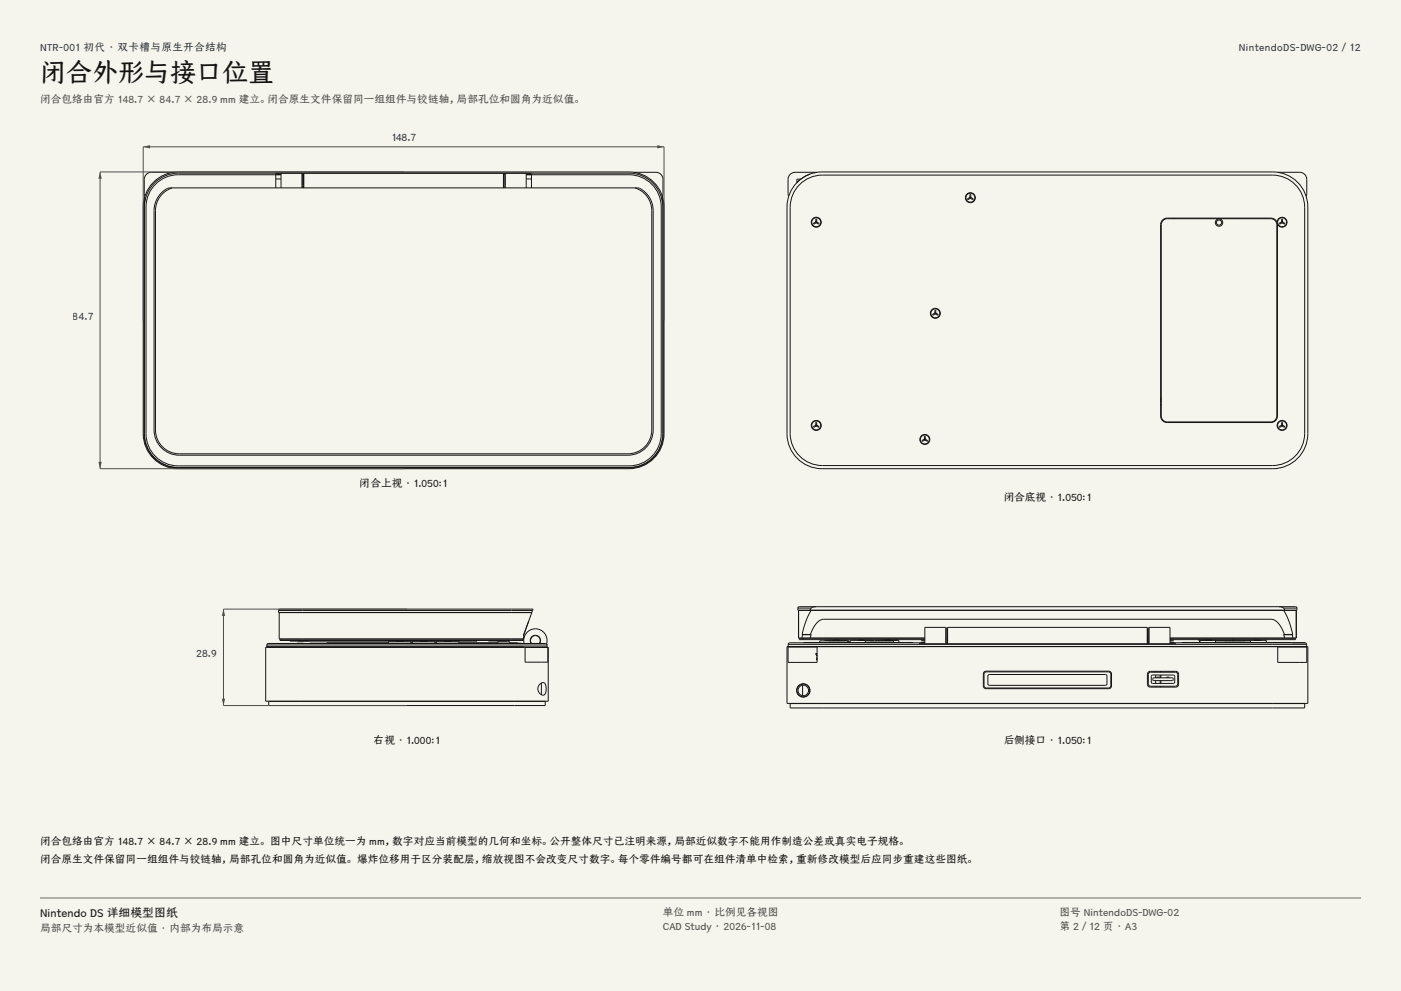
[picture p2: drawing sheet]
<svg xmlns="http://www.w3.org/2000/svg" width="420mm" height="297mm" viewBox="0 0 420 297" stroke-linecap="round" stroke-linejoin="round" font-family="sans-serif">
<g fill="#f5f4ed">
<path d="M0 0h420v297h-420z"/>
<path d="M12 12h396v275h-396z"/>
</g>
<g fill="none" stroke="#141413" stroke-width=".3">
<path d="M43.7 59.2l-.4 1.1-.1 1.6v68.2a10.1 10.1 0 0 0 10.1 10.1h135.4a10.1 10.1 0 0 0 10.1-10.1v-68.2l-.1-1.6-.4-1.1M45.6 55.1a10.5 10.5 0 0 1 7.8-3.6h135.2a10.5 10.5 0 0 1 10.5 10.5v68a10.5 10.5 0 0 1-10.5 10.5h-135.2a10.5 10.5 0 0 1-10.5-10.5v-68a10.5 10.5 0 0 1 2.7-6.9zM46.7 54.5a10.1 10.1 0 0 1 6.7-2.6h135.2a10.1 10.1 0 0 1 10.1 10.1v68a10.1 10.1 0 0 1-10.1 10.1h-135.2a10.1 10.1 0 0 1-10.1-10.1v-68a10.1 10.1 0 0 1 3.4-7.5zM51.7 56.3a7.1 7.1 0 0 0-5.1 6.8v65.8a7.1 7.1 0 0 0 7.1 7.1h134.6a7.1 7.1 0 0 0 7.1-7.1v-65.8a7.1 7.1 0 0 0-5.1-6.8M51.7 56.3a3.8 3.8 0 0 0-3.6 1.9l-1.4 2.3-.5 2.6v65.8a7.6 7.6 0 0 0 7.5 7.5h134.6a7.6 7.6 0 0 0 7.5-7.5v-65.8a7.2 7.2 0 0 0-4.5-6.7l-1-.1M51.7 56.3h138.6M52 51.6h-6.7a2.1 2.1 0 0 0-2.1 2.1v4.2l.2 .9M82.7 53.6h1.6M82.7 52.3h1.6M84.3 51.9v4.4M84.3 51.9h-1.6v4.4M84.3 52.4h-30.9a9.7 9.7 0 0 0-9.6 9.6v68a9.7 9.7 0 0 0 9.6 9.6h135.2a9.7 9.7 0 0 0 9.6-9.6v-68a9.7 9.7 0 0 0-9.6-9.6h-30.8"/>
<path d="M90.6 51.9v4.4M90.6 52.4h.1M90.6 53.6h.1M90.6 52.3h.1M90.6 51.9h.5M90.6 56.3v-4.2h.4v4.2M91 53.6h.1M91 52.4h.1M91 52.3h.1M91.1 51.9v4.4M150.9 51.9v4.4M150.9 52.4h.1"/>
<path d="M150.9 53.6h.1M150.9 52.3h.1M150.9 51.9h.6M151 56.3v-4.2h.4v4.2M151.4 52.4h.1M151.4 53.6h.1M151.4 52.3h.1M151.5 51.9v4.4M157.8 51.9v4.4M157.8 51.9h1.5v4.4M157.8 53.6h1.5M157.8 52.3h1.5"/>
<path d="M190 51.6h6.7a2.1 2.1 0 0 1 2.1 2.1v4.2l-.2 .9"/>
</g>
<path d="M42.9 96v-52h156.2v52" fill="none" stroke="#504e49" stroke-width=".3"/>
<g fill="#504e49">
<path d="M42.9 44l2.1-.5v1z"/>
<path d="M197 43.5l2.1 .5-2.1 .5z"/>
</g>
<path d="M121 51.5h-91v89h91" fill="none" stroke="#504e49" stroke-width=".3"/>
<g fill="#504e49">
<path d="M30 51.5l.5 2.1h-1z"/>
<path d="M29.5 138.4h1l-.5 2.1z"/>
</g>
<g fill="none" stroke="#141413" stroke-width=".3">
<path d="M238.6 55.1a10.5 10.5 0 0 1 7.8-3.6h135.2a10.5 10.5 0 0 1 10.5 10.5v68a10.5 10.5 0 0 1-10.5 10.5h-135.2a10.5 10.5 0 0 1-10.5-10.5v-68a10.5 10.5 0 0 1 2.7-6.9zM240.1 53.7h-1.2v1M240.1 54.9a9.6 9.6 0 0 1 6.4-2.4h135a9.7 9.7 0 0 1 9.6 9.6v67.8a9.7 9.7 0 0 1-9.6 9.6h-135a9.7 9.7 0 0 1-9.6-9.6v-67.8a9.6 9.6 0 0 1 3.2-7.2zM242.8 52.2a10.5 10.5 0 0 0-4 2.6M245 51.6h-6.7a2.1 2.1 0 0 0-2.1 2.1v4.2l.2 .9M290.8 59.3h.1M290.8 59.3v-1h.2v1M290.8 59.3h.2M290.9 59.1l-.1 .2M290.9 59.1h.1M290.9 59.1l-.9 .5 .2 .2 .8-.5M290.9 59.1l.9 .5-.2 .2-.8-.5"/>
<path d="M290.9 59.1l.1 .2M291 59.3h.1M383 51.6h6.7a2.1 2.1 0 0 1 2.1 2.1v4.2l-.2 .9M244.6 66.7h.1M244.6 66.7v-1h.2v1M244.6 66.7h.2M244.7 66.4l-.1 .3M244.7 66.4h.1M244.7 66.4l-.9 .5 .2 .3 .8-.5M244.7 66.4l.9 .5-.2 .3-.8-.5M244.7 66.4l.1 .3M244.8 66.7h.1"/>
<path d="M348.6 66.1l1.3-.6h31.1a1.79 1.79 0 0 1 1.8 1.8v57.4a1.79 1.79 0 0 1-1.8 1.7h-31.1a1.79 1.79 0 0 1-1.8-1.7v-57.4zM351.8 65.4v.1M352 65.4v.1M368.1 65.4v.1M371.2 65.4v.1M382.9 66.7a1.94 1.94 0 0 0-1.9-1.3h-31.1a1.94 1.94 0 0 0-2 1.9v57.4a1.94 1.94 0 0 0 2 1.9h31.1a1.94 1.94 0 0 0 2-1.9l-.1-57.6M382.9 66.7a1.49 1.49 0 0 1 2-1.5 1.49 1.49 0 0 1 .5 2.5 1.49 1.49 0 0 1-2.5-.6M382.9 66.7v.4M384.2 66.7v-1h.3v1M384.2 66.7h.3M384.2 66.7h.1M384.3 66.4l-.1 .3"/>
<path d="M384.3 66.4h.1M384.4 66.4h-.1M384.4 66.4l-.9 .5 .1 .3 .9-.5M384.4 66.4l.8 .5-.1 .3-.9-.5M384.4 66.4l.1 .3M384.5 66.7h.1M280.3 94v-1h.2v1M280.3 94h.2M280.3 94h.1M280.4 93.7l-.9 .5 .2 .3 .8-.5M280.4 93.7h.1M280.4 93.7l.9 .5-.2 .3-.8-.5z"/>
<path d="M280.4 93.7l.1 .3M280.5 94h.1M348.1 119.3l-.2 .2M348.1 119.6l-.2 .5M244.6 127.6h.1M244.6 127.6v-1h.2v1M244.6 127.6h.2M244.7 127.3l-.1 .3M244.7 127.3h.1M244.7 127.3l-.9 .5 .2 .3 .8-.5M244.7 127.3l.9 .5-.2 .3-.8-.5M244.7 127.3l.1 .3"/>
<path d="M244.8 127.6h.1M277.1 131.8h.1M277.1 131.8v-1h.3v1M277.1 131.8h.3M277.2 131.5l-.1 .3M277.2 131.5h.1M277.3 131.5l-.9 .5 .1 .3 .9-.5M277.3 131.5l.8 .5-.1 .3-.9-.5M277.3 131.5l.1 .3M277.4 131.8h.1M347.9 121.4h.2M347.9 121.2h.2"/>
<path d="M347.9 120.4h.2M347.9 120.2h.2M384.2 127.6v-1h.3v1M384.2 127.6h.3M384.2 127.6h.1M384.3 127.3l-.1 .3M384.3 127.3h.1M384.4 127.3l-.9 .5 .1 .3 .9-.5M384.4 127.3l.8 .5-.1 .3-.9-.5M384.4 127.3l.1 .3M384.5 127.6h.1M79.9 193.9h77.1z"/>
<path d="M80 193.3v.6h9.7M80 193.3h84M80.5 192.9h73.9M80.5 192.9l-.5 .4M80.5 192.9h8.3M83.5 183a1.12 1.12 0 0 1 1.4-.4h74.9l-.1 .4M83.5 183h76.2M83.5 183v.6h75a.87 .87 0 0 0 1.2-.6M83.9 191.6h73v.4h-.6h-72.4zM87 192v.2h56v-.2M89.3 192.9l-.3-.1 2 .1M89.4 192v.1l3.2-.1"/>
<path d="M89.7 194h-10v16.2h84.7v-16.2h-10M92.8 192.9h63.6M116.4 192.7l-18.4 .1M119.8 192.1h.2M119.8 192.2h3.2l.2 .6M119.8 192.2h-3.2l-.2 .6M120 192.1h.9h-.9M120 192.1h-1.1h.9M120 192.1h.1M123.2 192.7h.4M123.6 192.8l.2-.6h6.4l.2 .6M126.1 192.1h2"/>
<path d="M130.4 192.7h.4M130.8 192.8l.2-.6h6.4l.2 .6M133.3 192.1h2M134.3 192.1h.1M137.6 192.7h11.6M146.4 192v.1l3.2-.1M149.2 192.8v-.5h3.6v.5M152.8 192.7h1.2M154 192.7h.1M154 192.7h1.2M154 192.7v.1M154.4 192.9h9.2l.4 .4"/>
<path d="M154.4 192.9h2M155 192.7h.1M155.2 192.7h.1M156.4 192.9h.7a3.5 3.5 0 0 1 3.5-4.4 3.5 3.5 0 0 1 3.2 4.5M156.9 190.5l2.5-6.9h-75.7v7.9h73.2M156.9 190.5l.2 .1M157 191l-.1 .5M157.1 190.6l-.2 .9M157.1 190.6l-.1 .2M157.1 190.6h.1M157.4 194.1h6.9v4.4h-6.9zM157.6 193.9v.1"/>
<path d="M158.5 186.1l-1.6 4.4M159.2 192.9a1.55 1.55 0 0 1 1.3-2.5 1.55 1.55 0 0 1 1.3 2.5M159.6 190.8a1.47 1.47 0 0 1 1.9 .1 1.47 1.47 0 0 1 .2 2h-2.4a1.47 1.47 0 0 1 .3-2.1zM163.4 193.9v.1M164 193.1v.2M164 193.3v.6h-9.6M80.6 210.2h82.9v1.3h-82.9zM87.4 210.2h.1M88.6 210.2h.1M91.4 210.2h.1M92.6 210.2h.1M123.4 210.2h.1"/>
<path d="M124.6 210.2h.1M149.4 210.2h.1M150.6 210.2h.1M156.4 210.2h.1M157.6 210.2h.1M161.9 205a.97 .97 0 0 1 1.2-.4 .97 .97 0 0 1 .6 1.1v.4a1.85 1.85 0 0 1-.9 2.3 1.95 1.95 0 0 1-1.5-1.5 1.95 1.95 0 0 1 .6-1.9zM162.3 204.7v3.5"/>
<circle cx="290.9" cy="59.3" r="1.5"/>
<circle cx="290.9" cy="59.3" r="1.35"/>
<circle cx="244.7" cy="66.6" r="1.5"/>
<circle cx="244.7" cy="66.6" r="1.35"/>
<circle cx="365.4" cy="66.7" r="1.11"/>
<circle cx="365.4" cy="66.7" r=".78"/>
<circle cx="384.3" cy="66.6" r="1.35"/>
<circle cx="280.4" cy="93.9" r="1.5"/>
<circle cx="280.4" cy="93.9" r="1.35"/>
<circle cx="244.7" cy="127.5" r="1.5"/>
<circle cx="244.7" cy="127.5" r="1.35"/>
<circle cx="277.2" cy="131.7" r="1.5"/>
<circle cx="277.2" cy="131.7" r="1.35"/>
<circle cx="384.3" cy="127.5" r="1.5"/>
<circle cx="384.3" cy="127.5" r="1.35"/>
</g>
<path d="M122 182.6h-55v28.9h55" fill="none" stroke="#504e49" stroke-width=".3"/>
<g fill="#504e49">
<path d="M67 182.6l.5 2h-1z"/>
<path d="M66.5 209.4h1l-.5 2.1z"/>
</g>
<g fill="none" stroke="#141413" stroke-width=".3">
<path d="M236.2 193.9h8.8v4.6h-8.8zM236.3 193.1v.6h10.1M236.3 193.1h155.4M236.6 193.8h-.4h.4M236.6 193.8h2M236.6 193.8h.1M238.6 193.8h150.8M238.6 193.8h.1M239.2 182.2h4M239.2 182.2v.7h3.6M240.4 191.2h2.5M240.5 190.1l.1 .1"/>
<path d="M240.5 190.1h2.4M240.6 190.2l-.2 1M240.6 190.2h2.6M240.7 191.7h36.6M240.8 191.3h-1.2v.4h1.1M240.8 191.3l-.1 .4M240.8 191.3h36.5M240.9 192.6h32.8M242.8 182.9h142.4M242.9 191.2h34.4M242.9 190.1a6.3 6.3 0 0 1 3.7-4.5h134.4a4.7 4.7 0 0 1 3.6 3.4l.5 1.1M242.9 190.1l.3 .1"/>
<path d="M243.2 182.9h-3.8v8.3h1M243.2 182.9l-1.6 3.1-1.1 4.1M243.2 182.9h141.6M243.2 190.2l-.3 1M243.2 182.2l-.4 .7M244.7 181.8h-4.4a.89 .89 0 0 0-1.1 .4M244.7 181.8l-1.5 .4M244.7 181.8h138.6M244.9 197.1l.1 .7M245 196.1l-.4-.2 .4 .8M245 197.1h-.1M245.8 192.5v-.4h8.4v.4"/>
<path d="M246.4 193.8h-10.5v17h156.2v-17h-10.5M247.2 192.1l.2-.2h6.8l.1 .6M248.4 192.5h.1M249.4 192.5h.1M249.5 192.5h.5M249.5 192.5h.1M249.7 191.9h2M249.7 191.9h.1M250.3 192.5h.1M250.5 192.5h.1M250.5 191.9h.1M250.9 191.9h.1"/>
<path d="M251 192.5h.1M251.2 192.5h.1M251.5 192.5h.1M251.7 191.9h.1M252.6 192.5h.1M252.7 192.5h.1M253.1 192.5h.4M253.5 192.5h.1M257.3 191.9h1.9M257.3 191.9h.1M257.4 191.9h.1M257.7 191.9h.1"/>
<path d="M258.2 191.9h.1M258.8 191.9h.1M259.1 191.9h.1M259.2 191.9h.1M259.4 192.5v-.4h8.4v.4M260.9 192.5h.1M261.9 192.1l-.2-.2h-6.7l-.2 .6M261.9 192.5h.1M262 192.5h1M262 192.5h.1M262.4 192.1l.2-.2h6.7l.2 .6M263 192.5h.1"/>
<path d="M263.2 192.5h.1M264 192.5h.1M264.2 192.5h.1M264.8 191.7v.2h.5M264.8 192.5h.1M265 192.5h.1M265 191.9h.1M265.2 192.5h.1M265.3 191.9h.1M265.9 191.9h.1M266 192.5h.1M266.3 192.5h.1"/>
<path d="M266.4 192.5h.1M266.5 191.9h.1M266.7 192.5h.5M266.8 191.9h.1M267.2 192.5h.1M268.7 191.7v.2h-3.7M275.7 192.6v.3zM275.7 192.9h76.6M276 192.6h1.3h-40.5l-.5 .5M276.2 191.7v.2h1.1M277.3 192.9v-4.9h6.3v4.9M277.3 192.4h-1.1v.2"/>
<path d="M277.3 193.7v.1M283.6 191.2h.1M283.6 193.7v.1M283.6 192.6h.1M283.6 192.4h.1M283.6 191.7h.1M283.6 191.3h.1M283.6 191.9h.1M283.6 192.9v-4.7h.4v4.7M284 191.2h.1M284 193.7v.1M284 192.6h.1"/>
<path d="M284 192.4h.1M284 191.7h.1M284 191.3h.1M284 191.9h.1M284.1 192.9v-4.9h59.8v4.9M284.1 193.7v.1M343.9 191.2h.1M343.9 193.7v.1M343.9 192.6h.1M343.9 192.4h.1M343.9 191.7h.1M343.9 191.3h.1"/>
<path d="M343.9 191.9h.1M344 192.9v-4.7h.4v4.7M344 193.7v.1M344.4 191.2h.1M344.4 193.7v.1M344.4 192.6h.1M344.4 192.4h.1M344.4 191.7h.1M344.4 191.3h.1M344.4 191.9h.1M344.5 192.9v-4.9h6.3v4.9M344.5 193.7v.1"/>
<path d="M350.8 191.2h34.3M350.8 192.4h1v.2M350.8 193.7v.1M350.8 191.7h36.5M350.8 191.3h36.4M351.8 191.7v.2h-1M352 192.6h-1.2h40.4M352.3 192.6v.3zM354.3 192.6h32.8M359.3 191.7v.2h4M361.3 191.9h.1M362.7 191.9h.5"/>
<path d="M363.2 191.7v.2M363.3 191.9h.1M363.4 191.9h.1M364.4 192.5v-.4h10.5v.4M366.4 191.9h6.5M366.4 191.9h-6.7v.6M366.4 191.9v.2M367.1 192.5h.1M367.3 192.5h.4M367.3 192.5h.1M368.1 192.5h.1M368.3 192.5h.1"/>
<path d="M369.1 192.5h.1M369.4 192.5h.1M369.4 191.9h.5M369.4 191.9h.1M369.5 192.5h.1M369.8 192.5h.1M369.9 191.9h.1M370 192.5h.1M370.2 192.5h.1M370.5 192.5h.1M370.8 192.5h.1M370.9 192.5h.1"/>
<path d="M371.1 192.5h1.1M371.1 192.5h.1M372.2 192.5h.1M372.4 192.5h.4M372.4 192.5h.1M372.9 191.9h6.7v.6M372.9 191.9v.2M373.2 192.5h.1M376 191.9h2.1M376 191.9h.1M378.1 191.9h.1M383 193.9h8.8v4.6h-8.8z"/>
<path d="M383.3 181.8h4.4a.89 .89 0 0 1 1.1 .4M383.3 181.8l1.5 .4M384.8 182.2h4M384.8 182.2l.4 .7M384.8 190.2l.3 1M384.8 190.2h2.6M384.8 182.9h3.8v8.3h-1M384.8 182.9l1.6 3.1 1.1 4.1M385.1 190.1l-.3 .1M385.1 190.1h2.4M385.1 191.2h2.5M387.2 191.3h1.2v.4h-1.1"/>
<path d="M387.2 191.3l.1 .4M387.3 192.6h3.9M387.4 190.2l.2 1M387.5 190.1l-.1 .1M388.8 182.2v.7h-3.6M389.4 193.8h2M389.4 193.8h.1M391.2 192.6l.5 .5M391.4 193.8h.4h-.4M391.4 193.8h.1M391.7 193.1v.6h-10.1M240.6 204.9v.1"/>
<path d="M240.6 205.4v3.1M240.6 208.8v.1M240.8 204.9h.1M240.8 204.9h-.1M240.9 208.9h-.1M241.1 205h.1M241.3 208.9h-.1M241.5 205h.1M241.8 208.6v.1M242.1 208.4l-.1 .1M242.2 205.5h.1M242.4 208.2h.1"/>
<path d="M242.4 205.7l.1 .1M242.6 206.1h.1M242.7 207.6l-.1 .2M242.8 207.1v.2M244 210.8v.1M245.4 210.8v.1M246.5 210.9h-9.6v1.3h154.2v-1.3h-9.6M276.6 210.8v.1M277.9 210.8v.1M279.7 210.8v.1M281.1 210.8v.1M290.2 210.8v.1"/>
<path d="M291.6 210.8v.1M295 201.4l.6-.3h36.8a.84 .84 0 0 1 .8 .9v3.6a.84 .84 0 0 1-.8 .8h-36.8a.84 .84 0 0 1-.8-.8v-3.6zM295.2 201.6l.5-.2h36.6l.5 .2 .2 .4v3.5l-.2 .5-.5 .2h-36.6l-.5-.2-.2-.5v-3.5zM296.2 202.4l.4-.3h34.8l.5 .5v2.4l-.5 .4h-34.8l-.4-.4zM344.2 201.4l.6-.2h7.7a.84 .84 0 0 1 .8 .8v3.1a.84 .84 0 0 1-.8 .8h-7.7a.84 .84 0 0 1-.8-.8v-3.1zM344.4 201.7l.5-.2h7.7l.5 .6-.1 3.1-.6 .5-7.7-.1-.5-.6v-2.9zM345.2 202.5l.4-.2 6.4 .1 .2 .3-.1 1.9-.4 .2h-6.4l-.2-.4zM345.7 203.2l5.8-.1 .2 .7-.2 .2h-5.7l-.2-.2zM346.4 201.2v.3M346.4 202.3v.8M346.4 204v.8M346.4 205.7v.2"/>
<path d="M346.8 203v.1M346.9 202.9h.6v.2M346.9 202.9l-.1 .1M347.8 201.2v.3M347.8 202.3v.8M347.8 204v.8M347.8 205.7v.2M348 201.2v.3M348 202.3v.8M348 204v.8M348 205.7v.2M350.4 202.9l.1 .1"/>
<path d="M350.4 202.9h-.6v.2M350.5 203v.1M383.7 210.8v.1M385 210.8v.1"/>
<circle cx="240.8" cy="206.9" r="1.93"/>
<circle cx="240.8" cy="206.9" r="1.58"/>
<circle cx="240.8" cy="206.9" r="2"/>
</g>
<path d="M12 269.3h396zM12 269h396v.3h-396z" fill-rule="evenodd" fill="#504e49"/>
<text font-size="7.8" fill="#141413" x="12" y="24.7">闭合外形与接口位置</text>
<text font-size="3.5" fill="#141413" x="12" y="274.9">Nintendo DS 详细模型图纸</text>
<g font-size="3.2" fill="#1b365d">
<text x="12" y="15.3">NTR-001 初代 · 双卡槽与原生开合结构</text>
<text x="371.4" y="15.3">NintendoDS-DWG-02 / 12</text>
<text x="117.2" y="42.4">148.7</text>
<text x="21.8" y="96">84.7</text>
<text x="58.8" y="197">28.9</text>
</g>
<g font-size="3.2" fill="#504e49">
<text x="12" y="30.9">闭合包络由官方 148.7 × 84.7 × 28.9 mm 建立。闭合原生文件保留同一组组件与铰链轴，局部孔位和圆角为近似值。</text>
<text x="198.7" y="274.5">单位 mm · 比例见各视图</text>
<text x="317.6" y="274.5">图号 NintendoDS-DWG-02</text>
<text x="12" y="279.3">局部尺寸为本模型近似值 · 内部为布局示意</text>
<text x="198.7" y="278.8">CAD Study · 2026-11-08</text>
<text x="317.6" y="278.8">第 2 / 12 页 · A3</text>
</g>
<g font-size="3.2" fill="#141413">
<text x="107.8" y="146">闭合上视 · 1.050:1</text>
<text x="300.8" y="150">闭合底视 · 1.050:1</text>
<text x="112" y="223">右视 · 1.000:1</text>
<text x="300.8" y="223">后侧接口 · 1.050:1</text>
<text x="12" y="253.3">闭合包络由官方 148.7 × 84.7 × 28.9 mm 建立。 图中尺寸单位统一为 mm，数字对应当前模型的几何和坐标。公开整体尺寸已注明来源，局部近似数字不能用作制造公差或真实电子规格。</text>
<text x="12" y="258.6">闭合原生文件保留同一组组件与铰链轴，局部孔位和圆角为近似值。 爆炸位移用于区分装配层，缩放视图不会改变尺寸数字。每个零件编号都可在组件清单中检索，重新修改模型后应同步重建这些图纸。</text>
</g>
</svg>
